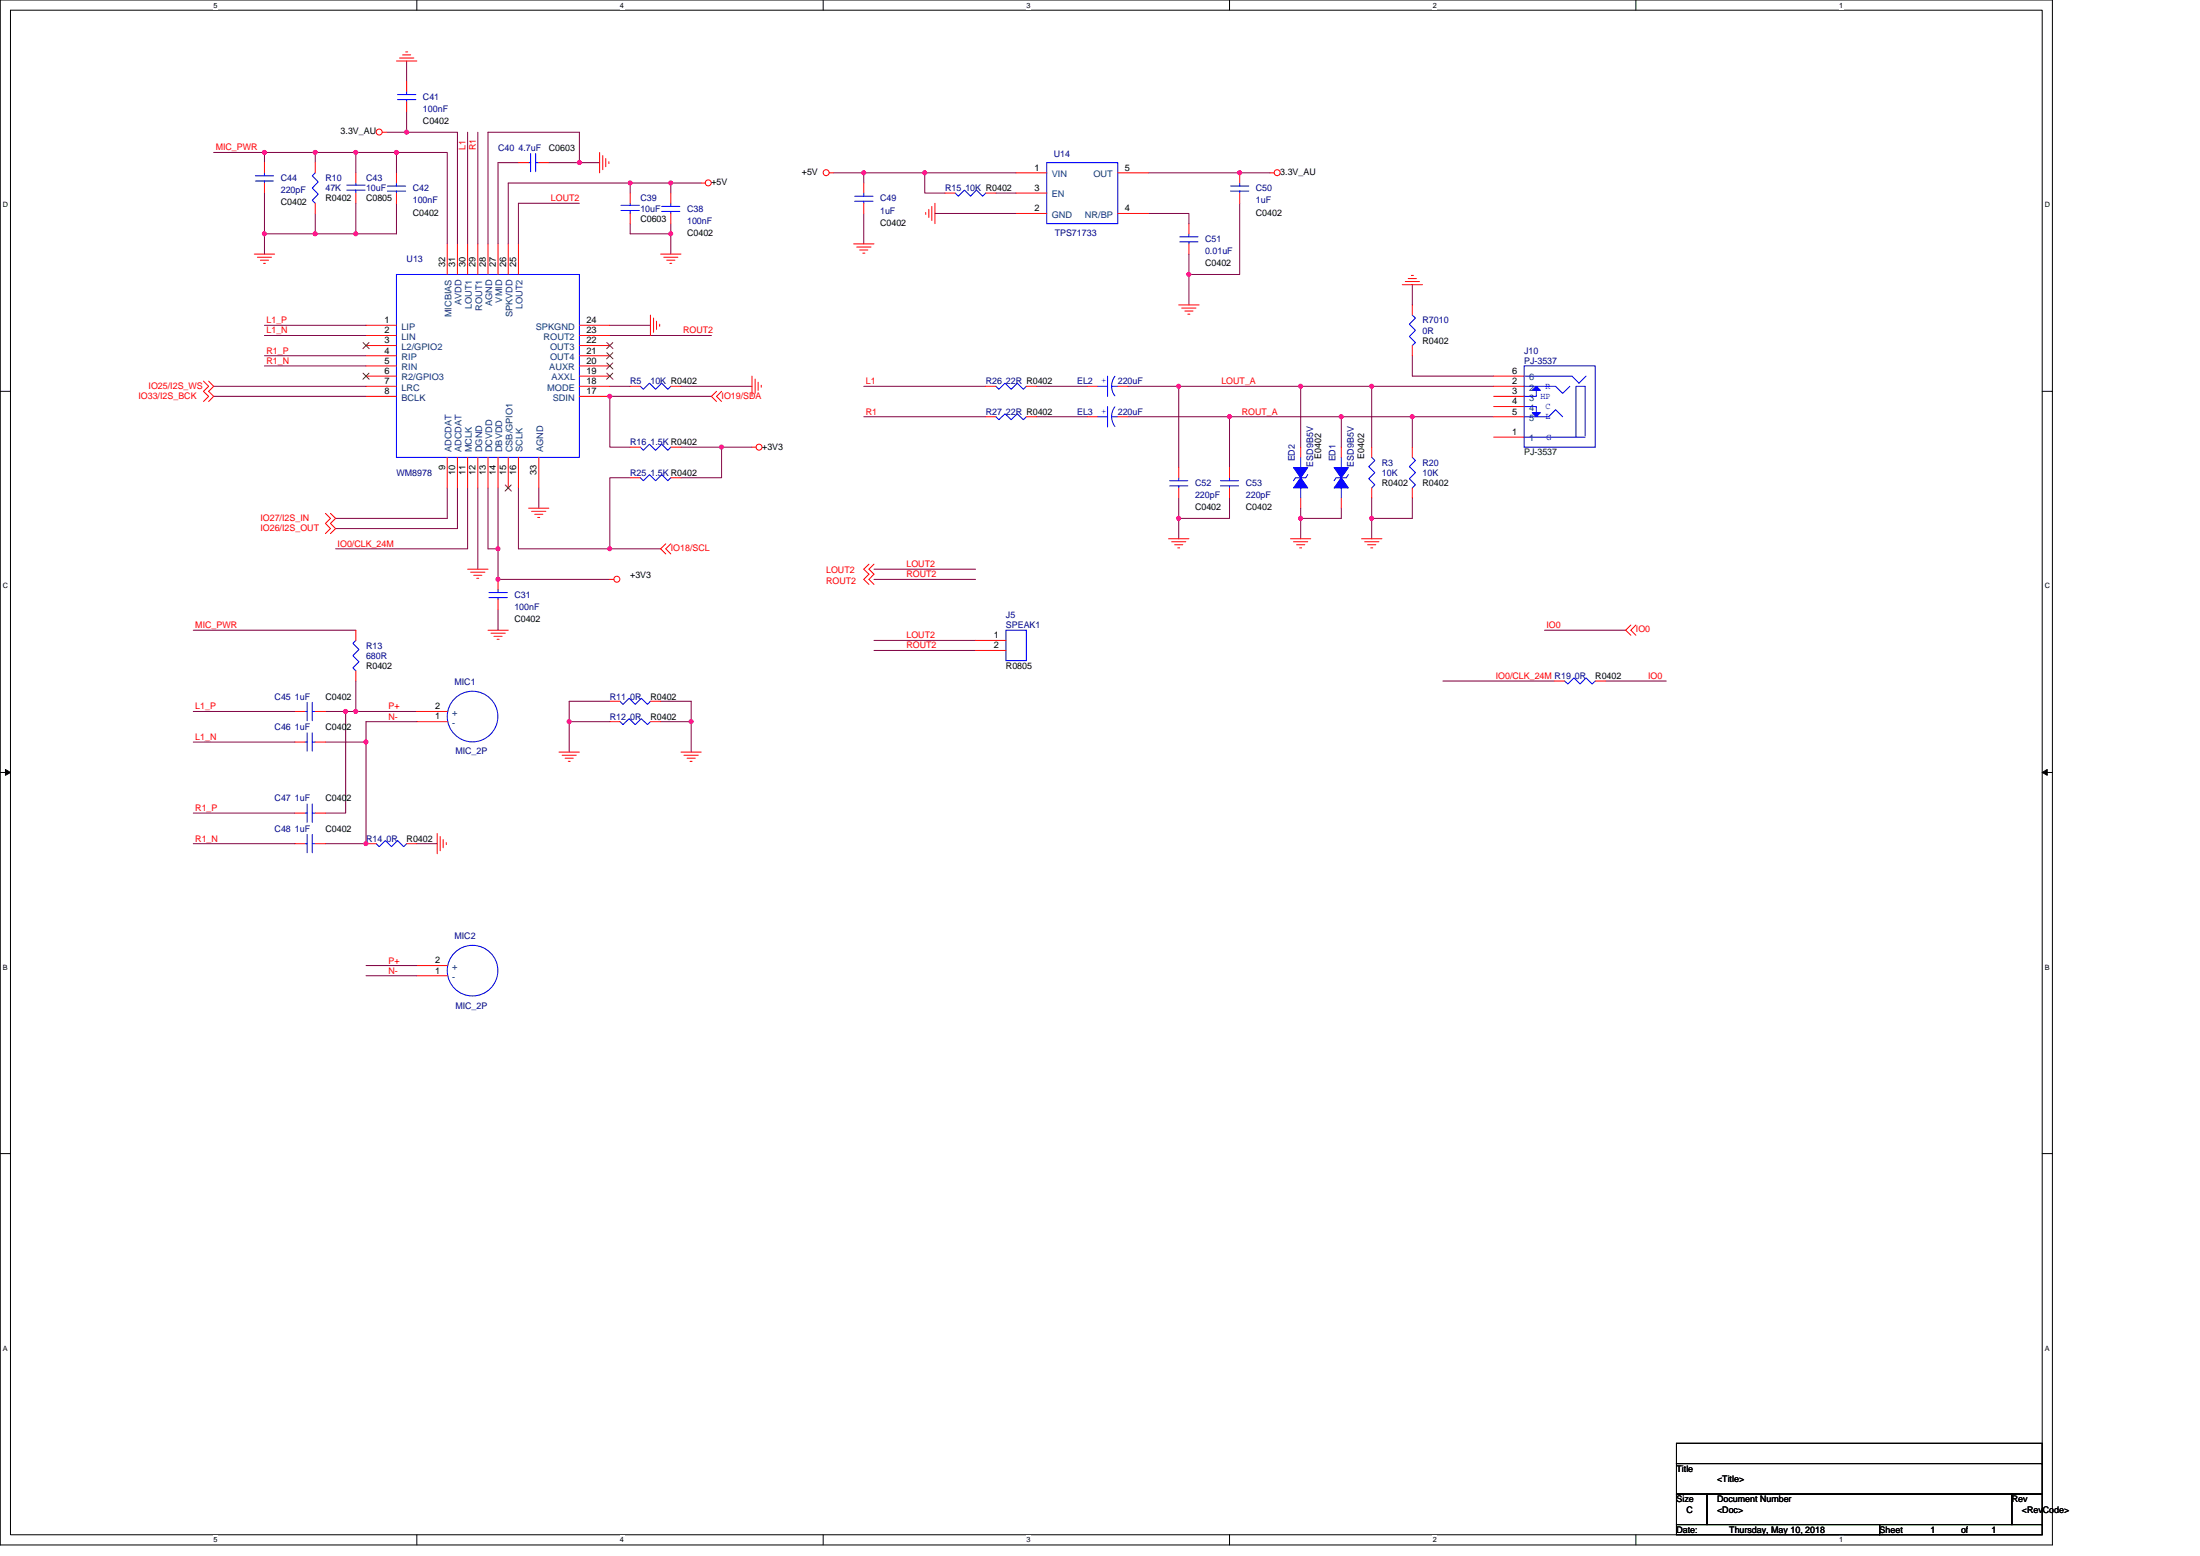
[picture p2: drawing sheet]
<svg xmlns="http://www.w3.org/2000/svg" width="297mm" height="210mm" viewBox="0 0 297 210" stroke-linecap="round" stroke-linejoin="round" font-family="sans-serif">
<path d="M0 0h277.1v208.5h-277.1zM1.4 1.4h274.3v205.7h-274.3z" fill="none" stroke="#000" stroke-width=".14"/>
<g fill="#fff">
<path d="M28.8 .1h.6v1.1h-.6z"/>
<path d="M28.8 207.3h.6v1.1h-.6z"/>
</g>
<path d="M56.3 0v1.4M56.3 207.1v1.4" fill="none" stroke="#000" stroke-width=".14"/>
<g fill="#fff">
<path d="M83.7 .1h.6v1.1h-.6z"/>
<path d="M83.7 207.3h.6v1.1h-.6z"/>
</g>
<path d="M111.1 0v1.4M111.1 207.1v1.4" fill="none" stroke="#000" stroke-width=".14"/>
<g fill="#fff">
<path d="M138.6 .1h.5v1.1h-.5z"/>
<path d="M138.6 207.3h.5v1.1h-.5z"/>
</g>
<path d="M166 0v1.4M166 207.1v1.4" fill="none" stroke="#000" stroke-width=".14"/>
<g fill="#fff">
<path d="M193.4 .1h.6v1.1h-.6z"/>
<path d="M193.4 207.3h.6v1.1h-.6z"/>
</g>
<path d="M220.9 0v1.4M220.9 207.1v1.4" fill="none" stroke="#000" stroke-width=".14"/>
<g fill="#fff">
<path d="M248.3 .1h.6v1.1h-.6z"/>
<path d="M248.3 207.3h.6v1.1h-.6z"/>
<path d="M.4 27.1h.7v1.1h-.7z"/>
<path d="M276.1 27.1h.7v1.1h-.7z"/>
<path d="M.4 78.5h.7v1.1h-.7z"/>
<path d="M276.1 78.5h.7v1.1h-.7z"/>
</g>
<path d="M0 52.8h1.4M275.7 52.8h1.4" fill="none" stroke="#000" stroke-width=".14"/>
<g fill="#fff">
<path d="M.4 130h.7v1.1h-.7z"/>
<path d="M276.1 130h.7v1.1h-.7z"/>
</g>
<path d="M0 104.2h1.4M275.7 104.2h1.4" fill="none" stroke="#000" stroke-width=".14"/>
<path d="M.7 103.8l.7 .4-.7 .4zM275.7 104.2l.7-.4v.8z" fill="#000" stroke="#000" stroke-width=".14"/>
<g fill="#fff">
<path d="M.4 181.4h.7v1.1h-.7z"/>
<path d="M276.1 181.4h.7v1.1h-.7z"/>
</g>
<path d="M0 155.7h1.4M275.7 155.7h1.4M226.4 194.8h49.3v2.7h-49.3zM226.4 197.5h49.3v4.1h-49.3zM226.4 201.6h4.1v4.1h-4.1zM226.4 205.7h27.4v1.4h-27.4zM230.5 201.6h41.1v4.1h-41.1zM253.8 205.7h21.9v1.4h-21.9zM271.6 201.6h4.1v4.1h-4.1z" fill="none" stroke="#000" stroke-width=".14"/>
<g fill="none" stroke="#800040" stroke-width=".14">
<path d="M52.2 17.8h2.7M54.9 15.1v2.7M54.9 8.2v2.8M54.9 17.8h6.9v15.1M63.1 17.8v15.1M64.5 17.8v15.1M28.8 20.6h6.9M35.7 20.6v1.3M35.7 31.6v2.7M35.7 26.1v5.5M35.7 20.6h6.9M35.7 31.6h6.9"/>
<path d="M42.6 20.6v1.3M42.6 20.6h5.4v2.7M42.6 31.6h5.4M42.6 28.8v2.8M48 27.4v4.2M48 20.6h5.5v2.7M53.5 20.6h6.9v12.3M53.5 27.4v4.2h-5.5M70 21.9h-2.8v11M74.1 21.9h4.1M78.2 27.4h-8.2v5.5M78.2 21.9v-4.1h-12.3v15.1"/>
<path d="M78.2 21.9h2.8M85.1 30.2v1.4h5.5M85.1 24.7h-16.5v8.2M85.1 24.7v1.4M85.1 24.7h5.5M90.6 24.7v1.4M90.6 31.6v2.7M90.6 24.7h4.1M90.6 30.2v1.4M112.5 23.3h4.1M116.6 23.3v1.4M116.6 23.3h8.3v2.8h2.7"/>
<path d="M116.6 28.8v4.1M124.9 23.3h12.3M126.2 28.8h11M134.5 26.1h2.7M155 28.8h5.5v1.4M155 23.3h16.5M160.5 34.3v2.7M167.4 27.4v9.6h-6.9v4.1M190.7 38.4v2.7M28.8 53.5h20.6M28.8 52.1h20.6M35.7 49.4h13.7"/>
<path d="M35.7 48h13.7M35.7 45.3h13.7M35.7 43.9h13.7M82.3 52.1h2.8M82.3 45.3h13.8M82.3 43.9h5.5M91.9 52.1h9.6M96.1 53.5h-13.8v6.8h2.8M116.6 52.1h16.5M116.6 56.2h16.5M140 52.1h6.8M140 56.2h6.8"/>
<path d="M152.3 52.1h6.8v11M152.3 56.2h13.7M159.1 52.1h16.5M166 56.2v6.9M166 56.2h15.1M175.6 52.1v8.2M175.6 52.1h9.6v8.2M181.1 56.2h9.6v4.1M181.1 56.2v4.1M185.2 52.1h16.5M190.7 48v2.8h11M190.7 56.2h11"/>
<path d="M60.4 65.8v4.2h-15.1M61.8 65.8v5.5h-16.5M63.1 65.8v8.3h-17.8M64.5 65.8v11M65.9 65.8v8.3h1.3M67.2 65.8v8.3M67.2 74.1v4.1h15.1M72.7 65.8v2.8M82.3 74.1h6.9M85.1 64.5h-2.8v9.6h-12.3v-8.3M91.9 60.3h5.5M101.5 60.3h-4.1v4.2h-5.5"/>
<path d="M118 76.8h13.7M118 78.2h13.7M159.1 70v2.7M159.1 67.2v2.8M166 67.2v2.8h-6.9M175.6 68.6v1.4h5.5v-1.4M175.6 70v2.7M185.2 70v2.7M185.2 67.2v2.8M190.7 67.2v2.8h-5.5M26.1 85h21.9M26.1 96h13.7"/>
<path d="M43.9 96h2.8M46.7 96h1.3M46.7 96v13.7h-2.8M48 91.9v4.1h8.3M56.3 97.4h-6.9v2.7M67.2 82.3v2.7M76.9 97.4v4.1M76.9 97.4h5.4M82.3 94.6h-5.4v2.8M89.2 94.6h4.1v2.8M89.2 97.4h4.1M93.3 97.4v4.1"/>
<path d="M118 87.8h13.7M118 86.4h13.7M194.8 91.9h15.1M208.5 85h11M216.8 91.9h8.2M26.1 100.1h13.7M26.1 109.7h13.7M26.1 113.9h13.7M43.9 100.1h5.5M49.4 100.1v13.8h-5.5M56.3 113.9h2.7M49.4 130.3h6.9"/>
<path d="M49.4 131.7h6.9"/>
</g>
<g fill="#f0f" stroke="#f0f" stroke-width=".14">
<circle cx="67.2" cy="78.2" r=".27"/>
<circle cx="67.2" cy="74" r=".27"/>
<circle cx="82.3" cy="74" r=".27"/>
<circle cx="82.3" cy="53.5" r=".27"/>
<circle cx="90.6" cy="24.7" r=".27"/>
<circle cx="90.6" cy="31.5" r=".27"/>
<circle cx="78.2" cy="21.9" r=".27"/>
<circle cx="54.9" cy="17.8" r=".27"/>
<circle cx="53.5" cy="20.6" r=".27"/>
<circle cx="48" cy="20.6" r=".27"/>
<circle cx="42.5" cy="20.6" r=".27"/>
<circle cx="35.7" cy="20.6" r=".27"/>
<circle cx="48" cy="31.5" r=".27"/>
<circle cx="35.7" cy="31.5" r=".27"/>
<circle cx="42.5" cy="31.5" r=".27"/>
<circle cx="85.1" cy="24.7" r=".27"/>
<circle cx="93.3" cy="97.4" r=".27"/>
<circle cx="76.8" cy="97.4" r=".27"/>
<circle cx="46.7" cy="96" r=".27"/>
<circle cx="48" cy="96" r=".27"/>
<circle cx="49.4" cy="113.8" r=".27"/>
<circle cx="49.4" cy="100.1" r=".27"/>
<circle cx="124.8" cy="23.3" r=".27"/>
<circle cx="116.6" cy="23.3" r=".27"/>
<circle cx="167.4" cy="23.3" r=".27"/>
<circle cx="160.5" cy="37" r=".27"/>
<circle cx="175.6" cy="69.9" r=".27"/>
<circle cx="185.2" cy="52.1" r=".27"/>
<circle cx="175.6" cy="52.1" r=".27"/>
<circle cx="181.1" cy="56.2" r=".27"/>
<circle cx="166" cy="56.2" r=".27"/>
<circle cx="159.1" cy="69.9" r=".27"/>
<circle cx="190.7" cy="56.2" r=".27"/>
<circle cx="185.2" cy="69.9" r=".27"/>
<circle cx="159.1" cy="52.1" r=".27"/>
<circle cx="97.4" cy="60.3" r=".27"/>
</g>
<g fill="none" stroke="#f00" stroke-width=".14">
<path d="M51.6 17.8h.6M53.5 8.2h2.8M54 7.8h1.9M54.4 7.4h1.1M54.8 7h.3M54.9 13.7v1.4M54.9 11v1.3M34.3 34.3h2.8M34.8 34.7h1.9M35.2 35.1h1.1M35.6 35.5h.2M35.7 24.7v1.4"/>
<path d="M35.7 21.9v1.4M42.6 27.4v1.4M42.6 21.9v1.4M48 23.3v1.4M48 26.1v1.3M53.5 26.1v1.3M53.5 23.3v1.4M60.4 32.9v4.1M61.8 32.9v4.1M63.1 32.9v4.1M64.5 32.9v4.1M65.9 32.9v4.1"/>
<path d="M67.2 32.9v4.1M68.6 32.9v4.1M70 32.9v4.1M70 21.9h1.4M72.7 21.9h1.4M81 20.6v2.7M81.4 21v1.9M81.8 21.4v1.1M82.2 21.8v.3M85.1 26.1v1.3M85.1 28.8v1.4M89.2 34.3h2.7"/>
<path d="M89.6 34.7h1.9M90 35.1h1.1M90.4 35.5h.3M90.6 28.8v1.4M90.6 26.1v1.3M94.7 24.7h.5M112 23.3h.5M115.2 32.9h2.8M115.7 33.3h1.9M116.1 33.7h1.1M116.5 34.2h.3M116.6 27.4v1.4"/>
<path d="M116.6 24.7v1.4M125 28.7v.2M125.4 28.3v1.1M125.8 27.9v1.9M126.2 27.4v2.8M127.6 26.1h1.4M133.1 26.1h1.4M137.2 23.3h4.1M137.2 26.1h4.1M137.2 28.8h4.1M150.9 23.3h4.1M150.9 28.8h4.1"/>
<path d="M160.5 32.9v1.4M160.5 30.2v1.4M167.4 26.1v1.3M167.4 23.3v1.4M171.5 23.3h.5M189.3 38.4h2.8M189.7 38h2M190.1 37.6h1.1M190.6 37.2h.2M27.5 51.4l.7 .7-.7 .7 .7 .7-.7 .7M28.2 51.4l.6 .7-.6 .7 .6 .7-.6 .7M49.4 43.9h4.1"/>
<path d="M49.4 45.3h4.1M49.4 46.6h4.1M49.4 48h4.1M49.4 49.4h4.1M49.4 50.8h4.1M49.4 52.1h4.1M49.4 53.5h4.1M78.2 53.5h4.1M78.2 52.1h4.1M78.2 50.8h4.1M78.2 49.4h4.1M78.2 48h4.1"/>
<path d="M78.2 46.6h4.1M78.2 45.3h4.1M78.2 43.9h4.1M85.1 52.1h1.4M87.8 42.5v2.8M88.2 42.9v2M88.6 43.3v1.1M89.1 43.8v.2M90.6 52.1h1.3M96.7 52.8l-.6 .7 .6 .7M97.4 52.8l-.7 .7 .7 .7M101.5 50.8v2.7"/>
<path d="M102 51.2v1.9M102.4 51.6v1.1M102.8 52v.3M133.1 52.1h1.4M133.1 56.2h1.4M138.6 52.1h1.4M138.6 56.2h1.4M146.8 56.2h1.4M146.8 52.1h1.4M150.9 56.2h1.4M150.9 52.1h1.4M159.1 41.1h2.8"/>
<path d="M159.6 41.6h1.9M160 42h1.1M160.4 42.4h.3M190.7 41.1v1.4M190.7 46.6v1.4M201.7 52.1h4.1M201.7 53.5h4.1M201.7 54.9h4.1M201.7 56.2h4.1M201.7 59h4.1M201.7 50.8h4.1M43.9 69.3l.7 .7-.7 .6 .7 .7-.7 .7"/>
<path d="M44.6 69.3l.7 .7-.7 .6 .7 .7-.7 .7M60.4 61.7v4.1M61.8 61.7v4.1M63.1 76.8h2.8M63.1 61.7v4.1M63.5 77.2h2M64 77.6h1.1M64.4 78h.2M64.5 61.7v4.1M65.9 61.7v4.1M67.2 61.7v4.1M67.2 78.2v1.4"/>
<path d="M68.6 61.7v4.1M70 61.7v4.1M71.4 68.6h2.7M71.8 69h1.9M72.2 69.4h1.1M72.6 69.8h.3M72.7 61.7v4.1M82.3 78.2h.6M85.1 64.5h1.4M85.1 60.3h1.4M89.9 73.4l-.7 .7 .7 .7M90.6 64.5h1.3"/>
<path d="M90.6 60.3h1.3M90.6 73.4l-.7 .7 .7 .7M101.5 60.3h.6M117.3 76.1l-.7 .7 .7 .7-.7 .7 .7 .7M118 76.1l-.7 .7 .7 .7-.7 .7 .7 .7M157.8 72.7h2.7M158.2 73.1h1.9M158.6 73.5h1.1M159 73.9h.3M159.1 65.8v1.4M159.1 63.1v1.4M166 65.8v1.4"/>
<path d="M166 63.1v1.4M174.2 72.7h2.8M174.6 73.1h2M175.1 73.5h1.1M175.5 73.9h.2M175.6 60.3v1.4M175.6 67.2v1.4M181.1 60.3v1.4M181.1 67.2v1.4M183.8 72.7h2.8M184.3 73.1h1.9M184.7 73.5h1.1"/>
<path d="M185.1 73.9h.3M185.2 60.3v1.4M185.2 65.8v1.4M190.7 60.3v1.4M190.7 65.8v1.4M39.8 96h1.4M42.6 96h1.3M48 90.5v1.4M48 85v1.4M56.3 96h4.1M56.3 97.4h4.1M65.9 85h2.7"/>
<path d="M66.3 85.4h1.9M66.7 85.9h1.1M67.1 86.3h.3M67.2 80.9v1.4M82.3 97.4h1.4M82.3 94.6h1.4M87.8 97.4h1.4M87.8 94.6h1.4M131.7 86.4h4.1M131.7 87.8h4.1M209.9 91.9h1.4M215.4 91.9h1.4"/>
<path d="M220.2 84.3l-.7 .7 .7 .7M220.9 84.3l-.7 .7 .7 .7M39.8 100.1h1.4M39.8 109.7h1.4M39.8 113.9h1.4M42.6 100.1h1.3M42.6 109.7h1.3M42.6 113.9h1.3M49.4 113.9h1.4M54.9 113.9h1.4M59 112.5v2.7M59.4 112.9v1.9"/>
<path d="M59.8 113.3v1.1M60.3 113.7v.3M75.5 101.5h2.7M75.9 101.9h1.9M76.3 102.3h1.1M76.7 102.7h.3M91.9 101.5h2.8M92.3 101.9h2M92.8 102.3h1.1M93.2 102.7h.2M56.3 130.3h4.1M56.3 131.7h4.1"/>
<circle cx="51.2" cy="17.8" r=".4"/>
<circle cx="95.6" cy="24.7" r=".4"/>
<circle cx="111.5" cy="23.3" r=".4"/>
<circle cx="172.4" cy="23.3" r=".4"/>
<circle cx="83.3" cy="78.2" r=".4"/>
<circle cx="102.5" cy="60.3" r=".4"/>
</g>
<g fill="none" stroke="#00f" stroke-width=".14">
<path d="M53.7 12.8h2.5M53.7 13.4h2.5M54.9 13.4v.3M54.9 12.3v.5M34.5 23.7h2.4M34.5 24.4h2.4M35.7 24.4v.3M35.7 23.3v.4M42.6 23.3l-.4 .4 .8 .9-.8 .8 .8 .8-.8 .8 .4 .4M46.8 25.7h2.5M46.8 25h2.5M48 24.7v.3"/>
<path d="M48 25.7v.4M52.3 25.1h2.5M52.3 25.8h2.5M53.5 25.8v.3M53.5 24.7v.4M53.5 37h24.7v24.7h-24.7zM71.4 21.9h.2M71.6 20.7v2.5M72.3 21.9h.4M72.3 20.7v2.5M83.8 28.4h2.5M83.8 27.7h2.5"/>
<path d="M85.1 27.4v.3M85.1 28.4v.4M89.3 27.9h2.5M89.3 28.5h2.5M90.6 28.5v.3M90.6 27.4v.5M115.4 26.5h2.5M115.4 27.2h2.5M116.6 27.2v.2M116.6 26.1v.4M129 26.1l.4 .4 .8-.8 .8 .8 .8-.8 .9 .8 .4-.4M141.3 21.9h9.6v8.3h-9.6z"/>
<path d="M159.3 32h2.5M159.3 32.6h2.5M160.5 32.6v.3M160.5 31.6v.4M166.1 25.1h2.5M166.1 25.8h2.5M167.4 25.8v.3M167.4 24.7v.4M86.5 52.1l.4 .4 .8-.8 .8 .8 .8-.8 .9 .8 .4-.4M134.5 52.1l.4 .4 .8-.8 .8 .8 .8-.8 .9 .8 .4-.4M134.5 56.2l.4 .4 .8-.8 .8 .8 .8-.8 .9 .8 .4-.4M148.2 56.2h1.3"/>
<path d="M148.2 52.1h1.3M149.5 54.9v2.7M149.5 50.8v2.7M150.1 56.2h.8M150.1 52.1h.8M150.5 54.9a2.22 2.22 0 0 0 0 2.7M150.5 50.8a2.15 2.15 0 0 0-.4 1.3 2.05 2.05 0 0 0 .4 1.3M190.7 42.5l.4 .4-.8 .9 .8 .8-.8 .8 .8 .8-.4 .4M190.7 42.5h.1M190.7 46.6h.1M205.8 52.1h4.2l1 1 1-1M205.8 59h8.2"/>
<path d="M205.8 56.2h3.3l.9-.9 1 .9M205.8 54.9h1.6v.8M205.8 49.4h9.6v10.9h-9.6zM207.4 52.7v.8h-1.6M214 58.8v-6.7h-1.2v6.9M214.1 50.8l-.9 .9-1-.9h-6.3M66 80h2.5M67.2 79.6v.4M86.5 64.5l.4 .4 .8-.8 .8 .8 .8-.8 .9 .8 .4-.4M86.5 60.3l.4 .5 .8-.9 .8 .9 .8-.9 .9 .9 .4-.5M157.9 64.9h2.5M157.9 65.6h2.5"/>
<path d="M159.1 65.6v.2M159.1 64.5v.4M164.8 64.9h2.4M164.8 65.6h2.4M166 65.6v.2M166 64.5v.4M175.6 61.7v1.4M175.6 65.8v1.4M176.6 64.1l-.3 .4h-1.4l-.3 .4M181.1 61.7v1.4M181.1 65.8v1.4M182.1 64.1l-.3 .4h-1.4l-.3 .4"/>
<path d="M185.2 61.7l.4 .4-.8 .9 .8 .8-.8 .8 .8 .8-.4 .4M185.2 61.7h.1M185.2 65.8h.1M190.7 61.7l.4 .4-.8 .9 .8 .8-.8 .8 .8 .8-.4 .4M190.7 61.7h.1M190.7 65.8h.1M41.2 96h.3M41.5 94.8v2.5M41.5 98.9v2.5M42.2 96h.4M42.2 94.8v2.5M42.2 98.9v2.5"/>
<path d="M48 86.4l-.4 .4 .9 .9-.9 .8 .9 .8-.9 .8 .4 .4M66 80.6h2.5M67.2 80.6v.3M83.7 97.4l.4 .4 .8-.8 .9 .8 .8-.8 .8 .8 .4-.4M83.7 94.6l.4 .5 .8-.9 .9 .9 .8-.9 .8 .9 .4-.5M135.8 85h2.8v4.2h-2.8zM211.3 91.9l.4 .4 .8-.8 .8 .8 .8-.8 .9 .8 .4-.4M41.2 100.1h.3M41.2 109.7h.3M41.2 113.9h.3M41.5 108.5v2.5M41.5 112.6v2.5"/>
<path d="M42.2 100.1h.4M42.2 109.7h.4M42.2 113.9h.4M42.2 108.5v2.5M42.2 112.6v2.5M50.8 113.9l.4 .4 .8-.9 .8 .9 .9-.9 .8 .9 .4-.4"/>
<circle cx="63.8" cy="96.7" r="3.4"/>
<circle cx="63.8" cy="131" r="3.4"/>
</g>
<g fill="#00f" stroke="#00f" stroke-width=".14">
<path d="M180.1 63.1h2l-1 1.4z" fill-rule="evenodd"/>
<path d="M181.1 64.5l1 1.3h-2z" fill-rule="evenodd"/>
<path d="M174.6 63.1h2l-1 1.4z" fill-rule="evenodd"/>
<path d="M175.6 64.5l1 1.3h-2z" fill-rule="evenodd"/>
<path d="M206.9 52.7l.5-.6 .6 .6z" fill-rule="evenodd"/>
<path d="M206.9 55.7h1.1l-.6 .5z" fill-rule="evenodd"/>
</g>
<g fill="none" stroke="#804000" stroke-width=".14">
<path d="M49 46.2l.8 .9M49 50.4l.8 .8M49.8 46.2l-.8 .9M49.8 50.4l-.8 .8M81.9 50.4l.9 .8M81.9 49l.9 .8M81.9 47.6l.9 .8M81.9 46.2l.9 .9M82.7 50.4l-.8 .8M82.7 49l-.8 .8M82.7 47.6l-.8 .8M82.7 46.2l-.8 .9"/>
<path d="M68.2 65.4l.8 .9M69 65.4l-.8 .9"/>
</g>
<g font-size="1.2" fill="#000080">
<text x="57.1" y="13.5">C41</text>
<text x="57.1" y="15.1">100nF</text>
<text x="67.2" y="20.3">C40 4.7uF</text>
<text x="142.3" y="21.1">U14</text>
<text x="37.9" y="24.4">C44</text>
<text x="37.9" y="26.1">220pF</text>
<text x="43.9" y="24.4">R10</text>
<text x="43.9" y="25.8">47K</text>
<text x="49.4" y="24.4">C43</text>
<text x="49.4" y="25.8">10uF</text>
<text x="55.7" y="25.8">C42</text>
<text x="55.7" y="27.5">100nF</text>
<text x="86.5" y="27.2">C39</text>
<text x="86.5" y="28.6">10uF</text>
<text x="92.8" y="28.6">C38</text>
<text x="118.8" y="27.2">C49</text>
<text x="118.8" y="28.8">1uF</text>
<text x="127.6" y="25.8">R15 10K R0402</text>
<text x="169.6" y="25.8">C50</text>
<text x="169.6" y="27.5">1uF</text>
<text x="54.9" y="35.4">U13</text>
<text x="92.8" y="30.2">100nF</text>
<text x="142.4" y="31.9">TPS71733</text>
<text x="162.7" y="32.7">C51</text>
<text x="162.7" y="34.3">0.01uF</text>
<text x="192.1" y="43.6">R7010</text>
<text x="192.1" y="45">0R</text>
<text x="205.8" y="47.8">J10</text>
<text x="85.1" y="51.9">R5</text>
<text x="87.8" y="51.9">10K R0402</text>
<text x="133.1" y="51.9">R26 22R R0402</text>
<text x="145.4" y="51.9">EL2</text>
<text x="150.9" y="51.9">220uF</text>
<text x="205.8" y="49.1">PJ-3537</text>
<text x="133.1" y="56">R27 22R R0402</text>
<text x="145.4" y="56">EL3</text>
<text x="150.9" y="56">220uF</text>
<text x="53.5" y="64.2">WM8978</text>
<text x="85.1" y="64.2">R25 1.5K R0402</text>
<text x="85.1" y="60.1">R16 1.5K R0402</text>
<text x="161.4" y="65.6">C52</text>
<text x="168.2" y="65.6">C53</text>
<text x="174.8" y="62.3" transform="rotate(-90 174.8 62.3)">ED2</text>
<text x="177.3" y="63" transform="rotate(-90 177.3 63)">ESD9B5V</text>
<text x="180.3" y="62.3" transform="rotate(-90 180.3 62.3)">ED1</text>
<text x="182.8" y="63" transform="rotate(-90 182.8 63)">ESD9B5V</text>
<text x="186.6" y="62.8">R3</text>
<text x="186.6" y="64.2">10K</text>
<text x="192.1" y="62.8">R20</text>
<text x="192.1" y="64.2">10K</text>
<text x="161.4" y="67.2">220pF</text>
<text x="168.2" y="67.2">220pF</text>
<text x="69.4" y="80.7">C31</text>
<text x="69.4" y="82.3">100nF</text>
<text x="135.8" y="83.4">J5</text>
<text x="49.4" y="87.5">R13</text>
<text x="49.4" y="88.9">680R</text>
<text x="135.8" y="84.8">SPEAK1</text>
<text x="37.1" y="94.4">C45 1uF</text>
<text x="61.4" y="92.5">MIC1</text>
<text x="82.3" y="94.4">R11 0R</text>
<text x="37.1" y="98.5">C46 1uF</text>
<text x="61.5" y="101.8">MIC_2P</text>
<text x="82.3" y="97.1">R12 0R</text>
<text x="37.1" y="108.1">C47 1uF</text>
<text x="37.1" y="112.2">C48 1uF</text>
<text x="49.4" y="113.6">R14 0R</text>
<text x="61.4" y="126.8">MIC2</text>
<text x="61.5" y="136.1">MIC_2P</text>
</g>
<g font-size="1.2">
<text x="57.1" y="16.8">C0402</text>
<text x="46" y="18.1">3.3V_AU</text>
<text x="74.1" y="20.3">C0603</text>
<text x="108.3" y="23.6">+5V</text>
<text x="139.7" y="23">1</text>
<text x="151.9" y="23">5</text>
<text x="172.9" y="23.6">3.3V_AU</text>
<text x="37.9" y="27.7">C0402</text>
<text x="43.9" y="27.2">R0402</text>
<text x="49.4" y="27.2">C0805</text>
<text x="55.7" y="29.1">C0402</text>
<text x="86.5" y="29.9">C0603</text>
<text x="96.1" y="25">+5V</text>
<text x="139.7" y="25.8">3</text>
<text x="139.7" y="28.5">2</text>
<text x="151.9" y="28.5">4</text>
<text x="169.6" y="29.1">C0402</text>
<text x="92.8" y="31.9">C0402</text>
<text x="118.8" y="30.5">C0402</text>
<text x="162.7" y="36">C0402</text>
<text x="60.1" y="36.1" transform="rotate(-90 60.1 36.1)">32</text>
<text x="61.5" y="36.1" transform="rotate(-90 61.5 36.1)">31</text>
<text x="62.8" y="36.1" transform="rotate(-90 62.8 36.1)">30</text>
<text x="64.2" y="36.1" transform="rotate(-90 64.2 36.1)">29</text>
<text x="65.6" y="36.1" transform="rotate(-90 65.6 36.1)">28</text>
<text x="66.9" y="36.1" transform="rotate(-90 66.9 36.1)">27</text>
<text x="68.3" y="36.1" transform="rotate(-90 68.3 36.1)">26</text>
<text x="69.7" y="36.1" transform="rotate(-90 69.7 36.1)">25</text>
<text x="51.9" y="43.6">1</text>
<text x="51.9" y="45">2</text>
<text x="51.9" y="46.3">3</text>
<text x="51.9" y="47.7">4</text>
<text x="79.2" y="47.7">21</text>
<text x="79.2" y="46.3">22</text>
<text x="79.2" y="45">23</text>
<text x="79.2" y="43.6">24</text>
<text x="192.1" y="46.4">R0402</text>
<text x="51.9" y="49.1">5</text>
<text x="51.9" y="50.5">6</text>
<text x="51.9" y="51.8">7</text>
<text x="51.9" y="53.2">8</text>
<text x="79.2" y="51.8">18</text>
<text x="79.2" y="49.1">20</text>
<text x="79.2" y="53.2">17</text>
<text x="79.2" y="50.5">19</text>
<text x="204.1" y="51.8">2</text>
<text x="204.1" y="53.2">3</text>
<text x="204.1" y="50.5">6</text>
<text x="204.1" y="54.6">4</text>
<text x="204.1" y="55.9">5</text>
<text x="204.1" y="58.7">1</text>
<text x="60.1" y="63.4" transform="rotate(-90 60.1 63.4)">9</text>
<text x="61.5" y="64.1" transform="rotate(-90 61.5 64.1)">10</text>
<text x="62.8" y="64.1" transform="rotate(-90 62.8 64.1)">11</text>
<text x="64.2" y="64.1" transform="rotate(-90 64.2 64.1)">12</text>
<text x="65.6" y="64.1" transform="rotate(-90 65.6 64.1)">13</text>
<text x="66.9" y="64.1" transform="rotate(-90 66.9 64.1)">14</text>
<text x="68.3" y="64.1" transform="rotate(-90 68.3 64.1)">15</text>
<text x="69.7" y="64.1" transform="rotate(-90 69.7 64.1)">16</text>
<text x="72.5" y="64.1" transform="rotate(-90 72.5 64.1)">33</text>
<text x="102.9" y="60.7">+3V3</text>
<text x="178.4" y="62" transform="rotate(-90 178.4 62)">E0402</text>
<text x="184.2" y="62" transform="rotate(-90 184.2 62)">E0402</text>
<text x="186.6" y="65.6">R0402</text>
<text x="192.1" y="65.6">R0402</text>
<text x="161.4" y="68.9">C0402</text>
<text x="168.2" y="68.9">C0402</text>
<text x="85.1" y="77.9">+3V3</text>
<text x="69.4" y="84">C0402</text>
<text x="134.2" y="86.1">1</text>
<text x="134.2" y="87.5">2</text>
<text x="43.9" y="94.4">C0402</text>
<text x="49.4" y="90.3">R0402</text>
<text x="58.8" y="95.7">2</text>
<text x="87.8" y="94.4">R0402</text>
<text x="135.8" y="90.3">R0805</text>
<text x="215.4" y="91.7">R0402</text>
<text x="43.9" y="98.5">C0402</text>
<text x="58.8" y="97.1">1</text>
<text x="87.8" y="97.1">R0402</text>
<text x="43.9" y="108.1">C0402</text>
<text x="43.9" y="112.2">C0402</text>
<text x="54.9" y="113.6">R0402</text>
<text x="58.8" y="130">2</text>
<text x="58.8" y="131.4">1</text>
<text x="226.4" y="198.6">Title</text>
<text x="226.4" y="202.8">Size</text>
<text x="231.8" y="202.8">Document Number</text>
<text x="231.8" y="200">&lt;Title&gt;</text>
<text x="271.6" y="202.8">Rev</text>
<text x="226.4" y="206.9">Date:</text>
<text x="227.7" y="204.1">C</text>
<text x="231.8" y="204.1">&lt;Doc&gt;</text>
<text x="233.5" y="206.9">Thursday, May 10, 2018</text>
<text x="253.8" y="206.9">Sheet</text>
<text x="260.6" y="206.9">1</text>
<text x="264.8" y="206.9">of</text>
<text x="268.9" y="206.9">1</text>
<text x="273" y="204.1">&lt;RevCode&gt;</text>
</g>
<g font-size="1.2" fill="#f00">
<text x="29.1" y="20.3">MIC_PWR</text>
<text x="62.9" y="20.3" transform="rotate(-90 62.9 20.3)">L1</text>
<text x="64.2" y="20.3" transform="rotate(-90 64.2 20.3)">R1</text>
<text x="74.4" y="27.2">LOUT2</text>
<text x="36" y="47.7">R1_P</text>
<text x="36" y="45">L1_N</text>
<text x="36" y="43.6">L1_P</text>
<text x="92.2" y="45">ROUT2</text>
<text x="18.7" y="53.8">IO33/I2S_BCK</text>
<text x="20.1" y="52.4">IO25/I2S_WS</text>
<text x="36" y="49.1">R1_N</text>
<text x="97.4" y="53.8">IO19/SDA</text>
<text x="116.9" y="51.9">L1</text>
<text x="164.9" y="51.9">LOUT_A</text>
<text x="116.9" y="56">R1</text>
<text x="167.7" y="56">ROUT_A</text>
<text x="35.2" y="70.3">IO27/I2S_IN</text>
<text x="35.2" y="71.6">IO26/I2S_OUT</text>
<text x="45.6" y="73.8">IO0/CLK_24M</text>
<text x="90.6" y="74.4">IO18/SCL</text>
<text x="111.5" y="77.4">LOUT2</text>
<text x="122.4" y="77.9">ROUT2</text>
<text x="122.4" y="76.5">LOUT2</text>
<text x="111.5" y="78.8">ROUT2</text>
<text x="26.4" y="84.8">MIC_PWR</text>
<text x="122.4" y="87.5">ROUT2</text>
<text x="122.4" y="86.1">LOUT2</text>
<text x="208.8" y="84.8">IO0</text>
<text x="220.9" y="85.3">IO0</text>
<text x="26.4" y="95.7">L1_P</text>
<text x="52.4" y="95.7">P+</text>
<text x="201.9" y="91.6">IO0/CLK_24M R19 0R</text>
<text x="222.5" y="91.6">IO0</text>
<text x="26.4" y="99.9">L1_N</text>
<text x="52.4" y="97.1">N-</text>
<text x="26.4" y="113.6">R1_N</text>
<text x="26.4" y="109.5">R1_P</text>
<text x="52.4" y="130">P+</text>
<text x="52.4" y="131.4">N-</text>
</g>
<g font-size="1.2" fill="#004080">
<text x="142" y="23.9">VIN</text>
<text x="147.6" y="23.9">OUT</text>
<text x="142" y="26.6">EN</text>
<text x="142" y="29.4">GND</text>
<text x="146.5" y="29.4">NR/BP</text>
<text x="62.3" y="41.2" transform="rotate(-90 62.3 41.2)">AVDD</text>
<text x="63.7" y="41.8" transform="rotate(-90 63.7 41.8)">LOUT1</text>
<text x="65.1" y="42" transform="rotate(-90 65.1 42)">ROUT1</text>
<text x="66.5" y="41.3" transform="rotate(-90 66.5 41.3)">AGND</text>
<text x="67.8" y="40.8" transform="rotate(-90 67.8 40.8)">VMID</text>
<text x="70.6" y="41.8" transform="rotate(-90 70.6 41.8)">LOUT2</text>
<text x="54.2" y="44.5">LIP</text>
<text x="54.2" y="45.8">LIN</text>
<text x="54.2" y="47.2">L2/GPIO2</text>
<text x="61" y="42.8" transform="rotate(-90 61 42.8)">MICBIAS</text>
<text x="69.2" y="42.8" transform="rotate(-90 69.2 42.8)">SPKVDD</text>
<text x="72.3" y="44.5">SPKGND</text>
<text x="73.4" y="45.8">ROUT2</text>
<text x="74.3" y="47.2">OUT3</text>
<text x="54.2" y="48.6">RIP</text>
<text x="54.2" y="50">RIN</text>
<text x="54.2" y="51.3">R2/GPIO3</text>
<text x="54.2" y="52.7">LRC</text>
<text x="73.9" y="52.7">MODE</text>
<text x="74.2" y="50">AUXR</text>
<text x="74.3" y="48.6">OUT4</text>
<text x="74.5" y="51.3">AXXL</text>
<text x="206.5" y="52.7">2</text>
<text x="206.5" y="51.3">6</text>
<text x="54.2" y="54.1">BCLK</text>
<text x="74.6" y="54.1">SDIN</text>
<text x="206.5" y="54.1">3 HP</text>
<text x="206.5" y="55.4">4</text>
<text x="206.5" y="56.8">5</text>
<text x="206.5" y="59.6">1</text>
<text x="61" y="61" transform="rotate(-90 61 61)">ADCDAT</text>
<text x="62.3" y="61" transform="rotate(-90 62.3 61)">ADCDAT</text>
<text x="63.7" y="61" transform="rotate(-90 63.7 61)">MCLK</text>
<text x="65.1" y="61" transform="rotate(-90 65.1 61)">DGND</text>
<text x="66.5" y="61" transform="rotate(-90 66.5 61)">DCVDD</text>
<text x="67.8" y="61" transform="rotate(-90 67.8 61)">DBVDD</text>
<text x="69.2" y="61" transform="rotate(-90 69.2 61)">CSB/GPIO1</text>
<text x="70.6" y="61" transform="rotate(-90 70.6 61)">SCLK</text>
<text x="73.3" y="61" transform="rotate(-90 73.3 61)">AGND</text>
<text x="61.1" y="96.6">+</text>
<text x="61.1" y="98">-</text>
<text x="61.1" y="130.9">+</text>
<text x="61.1" y="132.2">-</text>
</g>
<g font-size="1.2" fill="#00f">
<text x="149.4" y="51.7" transform="rotate(-90 149.4 51.7)">+</text>
<text x="208.7" y="52.6">R</text>
<text x="149.4" y="55.8" transform="rotate(-90 149.4 55.8)">+</text>
<text x="208.7" y="55.2">C</text>
<text x="208.7" y="56.5">L</text>
<text x="208.8" y="59.4">G</text>
</g>
<text font-size="1.2" fill="#004000" x="205.8" y="61.5">PJ-3537</text>
<g font-size="1">
<text x="28.8" y="1">5</text>
<text x="83.7" y="1">4</text>
<text x="138.6" y="1">3</text>
<text x="193.4" y="1">2</text>
<text x="248.3" y="1">1</text>
<text x=".4" y="28">D</text>
<text x="276.1" y="28">D</text>
<text x=".4" y="79.4">C</text>
<text x="276.1" y="79.4">C</text>
<text x=".4" y="130.9">B</text>
<text x="276.1" y="130.9">B</text>
<text x=".4" y="182.3">A</text>
<text x="276.1" y="182.3">A</text>
<text x="28.8" y="208.2">5</text>
<text x="83.7" y="208.2">4</text>
<text x="138.6" y="208.2">3</text>
<text x="193.4" y="208.2">2</text>
<text x="248.3" y="208.2">1</text>
</g>
</svg>
